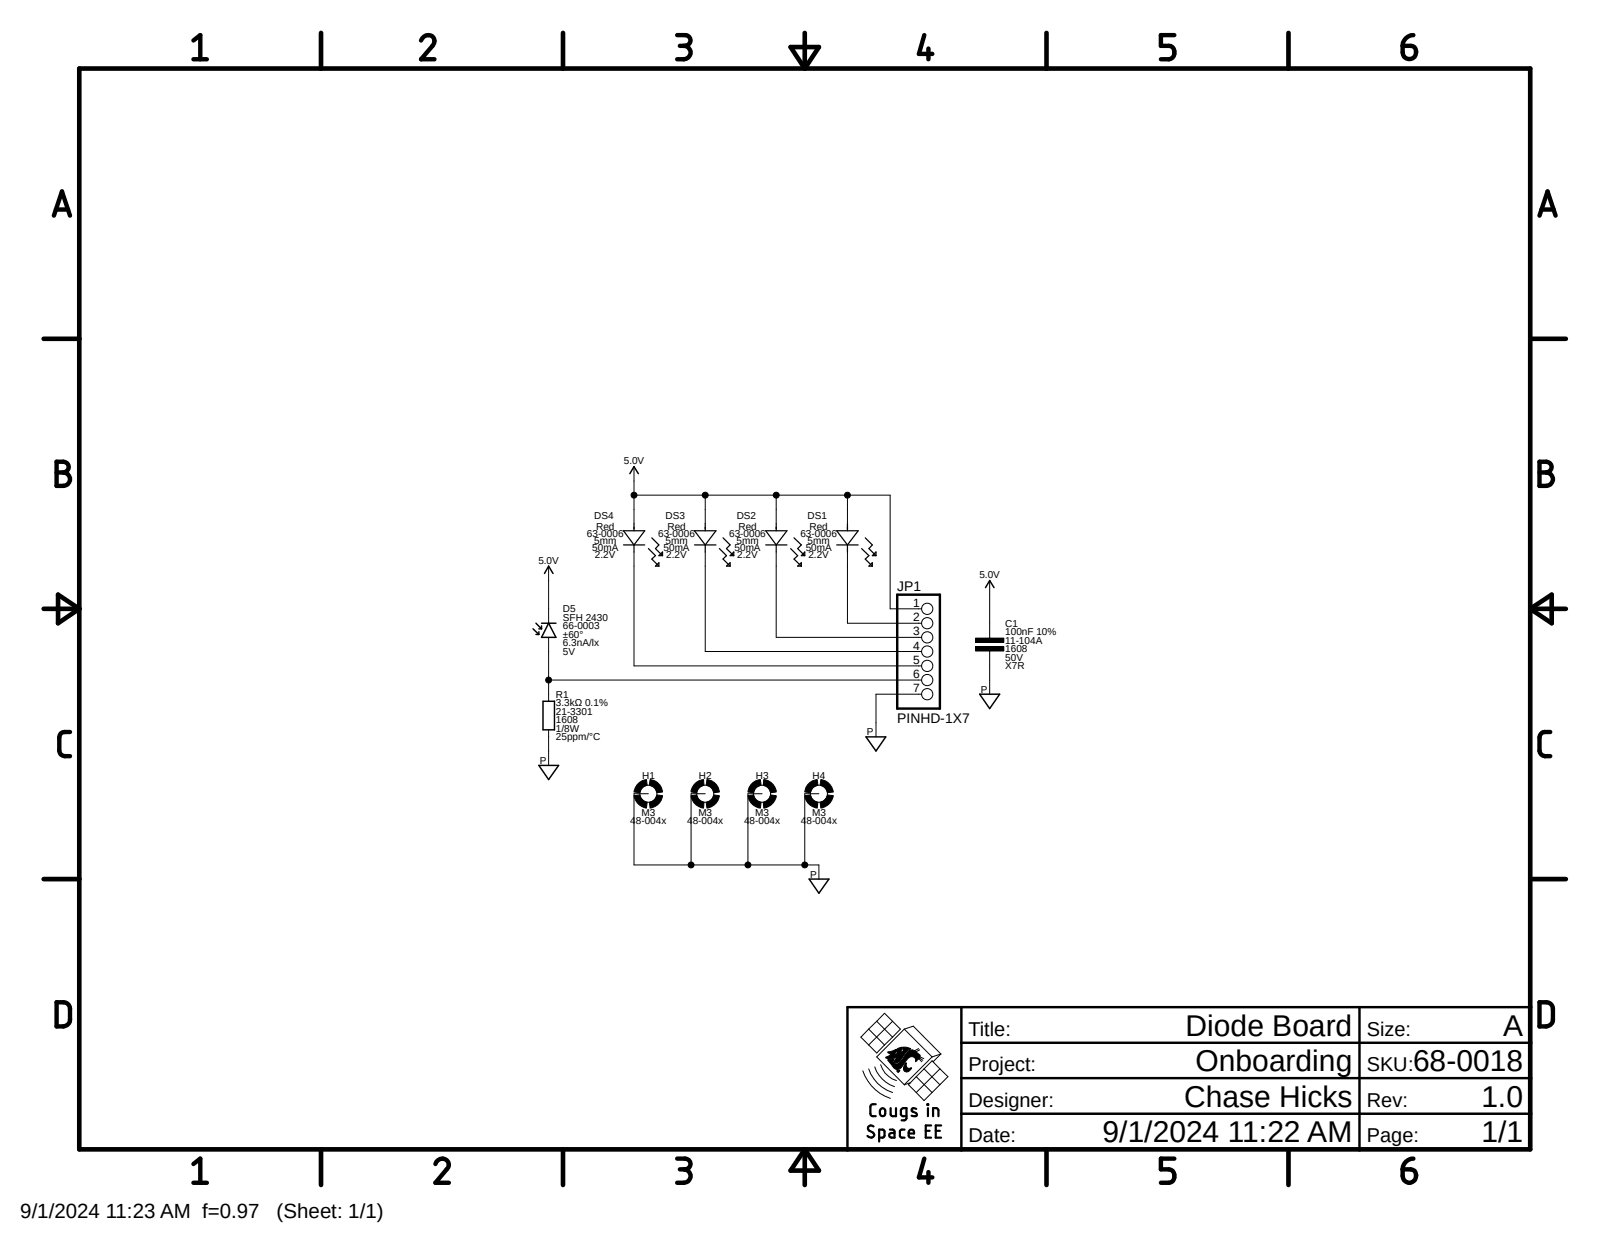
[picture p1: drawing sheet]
<svg xmlns="http://www.w3.org/2000/svg" width="279mm" height="216mm" viewBox="0 0 279 216" stroke-linecap="round" stroke-linejoin="round" font-family="sans-serif">
<path d="M7.1 3.5l265.2 203.8M272.3 3.5l-265.2 203.8" fill="none" stroke="#fff" stroke-width=".17"/>
<g fill="none" stroke="#000" stroke-width=".17">
<path d="M95.2 98.3v9.9M110 81v9.9M110 95.8v19.8h49.9M110 85.9h44.5v19.8h5.4M122.4 95.8v17.3h37.5M122.4 85.9v5M134.7 95.8v14.8h25.2M134.7 85.9v5M147.1 95.8v12.4h12.8M147.1 85.9v5M95.2 110.6v11.1M95.2 118h64.7"/>
<path d="M169.3 110.7h4.9v.8h-4.9zM169.3 112.2h4.9v.8h-4.9zM171.7 100.8v9.9M171.7 112.9v7.6M95.2 126.7v6.1M110 138.1l1-.1a1.5 1.5 0 0 0 1.3 1.2l-.1 1.1a2.61 2.61 0 0 1-2.2-2.2zM110.6 136.2a2.34 2.34 0 0 1 1.6-.9l.1 1a1.48 1.48 0 0 0-1.3 1.3l-1-.1zM112.5 137.8h-2.5v12.3h32.1v2.5M112.7 139.2a1.48 1.48 0 0 0 1.3-1.2l1 .1a2.47 2.47 0 0 1-2.2 2.2zM112.8 135.3a2.38 2.38 0 0 1 2.2 2.2l-1 .1a1.47 1.47 0 0 0-1.3-1.3zM119.9 138.1l1-.1a1.5 1.5 0 0 0 1.3 1.2l-.1 1.1a2.5 2.5 0 0 1-2.2-2.2zM120.4 136.2a2.31 2.31 0 0 1 1.7-.9l.1 1a1.48 1.48 0 0 0-1.3 1.3l-1-.1 .2-.8z"/>
<path d="M122.4 137.8h-2.5v12.3M122.6 139.2a1.48 1.48 0 0 0 1.3-1.2l.9 .1a2.47 2.47 0 0 1-2.1 2.2zM122.7 135.3a2.38 2.38 0 0 1 2.1 2.2l-.9 .1a1.47 1.47 0 0 0-1.3-1.3zM129.8 138.1l1-.1a1.48 1.48 0 0 0 1.3 1.2l-.1 1.1a2.5 2.5 0 0 1-2.2-2.2zM130.7 135.8l.4-.3 .9-.2 .1 1a1.47 1.47 0 0 0-1.3 1.3l-1-.1a2.31 2.31 0 0 1 .9-1.7zM132.2 137.8h-2.4v12.3M132.5 139.2a1.5 1.5 0 0 0 1.2-1.2l1 .1a2.47 2.47 0 0 1-2.2 2.2zM132.5 135.3a2.38 2.38 0 0 1 2.2 2.2l-1 .1a1.48 1.48 0 0 0-1.2-1.3zM139.7 138.1l.9-.1a1.48 1.48 0 0 0 1.3 1.2l-.1 1.1a2.5 2.5 0 0 1-2.1-2.2zM140.5 135.8l.5-.3 .8-.2 .1 1a1.47 1.47 0 0 0-1.3 1.3l-.9-.1a2.31 2.31 0 0 1 .8-1.7zM142.1 137.8h-2.4v12.3M142.3 139.2a1.5 1.5 0 0 0 1.3-1.2l1 .1a2.61 2.61 0 0 1-2.1 2.2z"/>
<path d="M142.5 135.3a2.47 2.47 0 0 1 2.1 2.2l-1 .1a1.48 1.48 0 0 0-1.3-1.3zM159.9 120.5h-7.9v7.4M150.7 178.6l-1.3 1.4 2.7 2.8 1.4-1.4M150.7 178.6l2.8 2.8M152.1 177.2l1.4-1.3 2.8 2.7-1.4 1.4M152.1 177.2l-1.4 1.4M152.1 177.2l2.8 2.8M154.9 177.2l-4.2 4.2M156.9 178.6l4.9 4.8M156.9 178.6l-4.8 4.8 4.8 4.9M156.9 178.6l1.6-.5 4.8 4.8M149.7 185.8a7.6 7.6 0 0 0 4.8 4.8"/>
<path d="M150.7 185.5a6.4 6.4 0 0 0 4.2 4.1M151.8 185.2a5.5 5.5 0 0 0 3.4 3.4M152.8 184.8a4.1 4.1 0 0 0 2.8 2.7M154.1 183.9h1h.1l-.3 .3a.8 .8 0 0 0 .8 .5 .8 .8 0 0 0 .7-.5l.1-.3a3.5 3.5 0 0 1 1.5-1.7 1.67 1.67 0 0 1 1.5 .8 .53 .53 0 0 1 .2 .5 .53 .53 0 0 1-.4 .4l-.3 .3h-.1a.74 .74 0 0 0-.6-.8 .74 .74 0 0 0-.9 .5l-.2 .2a2.36 2.36 0 0 1-1.5 1.5l-.6-.3zM154.1 182.5l.8-.1 .6-.3v.5l-.1 .1-.1 .3 .4-.2 .1-.3h-.1v-.5l.3-.1 .5-.2-.2 1.1 .5-.6h-.1v-.5l1.3 .3a3.6 3.6 0 0 0-1.6 1.8l-.4 .5a.54 .54 0 0 1-.9-.1l.5-.7-1.1 .2a.64 .64 0 0 1-.8-.2l.9-.5-.5-.3zM154.9 180l-1.4 1.4M155.7 185.8h.5l-.3 .3zM156.9 188.3h.1M157.2 184.4l.1 .1a.59 .59 0 0 0 .1 .7 .59 .59 0 0 0 .8 .1 .73 .73 0 0 1-.6 .7 .73 .73 0 0 1-.8-.3v-.6zM158 187.9l-.4 .4 1.4 1.3M158 187.9l-1.1 .4M159 184.1l-.1 .2"/>
<path d="M159 186.9l2.8 2.7M159 186.9l-1 1M159.4 183.7l.6 .6M159.4 182l-.8 .4M159.5 183.6l.6 .4M159.6 183.4l.7 .3M159.6 182.2l-.7 .4M160.4 185.5l2.7 2.8M161.8 183.4l-4.9 4.9M163.1 185.5l-1.3-1.4-2.8 2.8M163.1 185.5l1.4 1.4-4.1 4.1-1.4-1.4M163.1 185.5l-4.1 4.1"/>
<path d="M163.3 182.9l-1.5 .5M163.3 182.9l-1.4 1.4"/>
<circle cx="110" cy="85.9" r=".51"/>
<circle cx="122.4" cy="85.9" r=".51"/>
<circle cx="134.7" cy="85.9" r=".51"/>
<circle cx="147.1" cy="85.9" r=".51"/>
<circle cx="95.2" cy="118" r=".51"/>
<circle cx="160.9" cy="110.6" r=".98"/>
<circle cx="160.9" cy="108.2" r=".98"/>
<circle cx="160.9" cy="113.1" r=".98"/>
<circle cx="160.9" cy="118" r=".98"/>
<circle cx="160.9" cy="115.6" r=".98"/>
<circle cx="160.9" cy="105.7" r=".98"/>
<circle cx="112.5" cy="137.8" r="1.48"/>
<circle cx="122.4" cy="137.8" r="1.48"/>
<circle cx="132.3" cy="137.8" r="1.48"/>
<circle cx="142.1" cy="137.8" r="1.48"/>
<circle cx="160.9" cy="120.5" r=".98"/>
<circle cx="119.9" cy="150.1" r=".51"/>
<circle cx="129.8" cy="150.1" r=".51"/>
<circle cx="139.7" cy="150.1" r=".51"/>
</g>
<g fill="none" stroke="#000" stroke-width=".25">
<path d="M94.5 99.5l.7-1.2 .8 1.2M109.3 82.2l.7-1.2 .8 1.2M92.5 109.1l1 1M93 108.2l1 .9M93 110.1h.5M93.5 109.6v.5M93.5 109.1h.5M94 108.2h2.5M94 108.6v.5M95.2 108.2l1.3 2.4h-2.5zM171 102l.7-1.2 .8 1.2M93.5 132.8h3.4l-1.7 2.5z"/>
<path d="M94.2 121.7h2v5h-2zM150.3 127.9h3.4l-1.7 2.4zM170 120.5h3.5l-1.8 2.5zM140.4 152.6h3.4l-1.7 2.4z"/>
</g>
<g fill="#000">
<path d="M169.3 110.7h4.9v.8h-4.9z" fill-rule="evenodd"/>
<path d="M169.3 112.2h4.9v.8h-4.9z" fill-rule="evenodd"/>
<path d="M110 138.1l1-.1a1.5 1.5 0 0 0 1.3 1.2l-.1 1.1a2.61 2.61 0 0 1-2.2-2.2z" fill-rule="evenodd"/>
<path d="M110.6 136.2a2.34 2.34 0 0 1 1.6-.9l.1 1a1.48 1.48 0 0 0-1.3 1.3l-1-.1z" fill-rule="evenodd"/>
<path d="M112.7 139.2a1.48 1.48 0 0 0 1.3-1.2l1 .1a2.47 2.47 0 0 1-2.2 2.2z" fill-rule="evenodd"/>
<path d="M112.8 135.3a2.38 2.38 0 0 1 2.2 2.2l-1 .1a1.47 1.47 0 0 0-1.3-1.3z" fill-rule="evenodd"/>
<path d="M119.9 138.1l1-.1a1.5 1.5 0 0 0 1.3 1.2l-.1 1.1a2.5 2.5 0 0 1-2.2-2.2z" fill-rule="evenodd"/>
<path d="M120.4 136.2a2.31 2.31 0 0 1 1.7-.9l.1 1a1.48 1.48 0 0 0-1.3 1.3l-1-.1 .2-.8z" fill-rule="evenodd"/>
<path d="M122.6 139.2a1.48 1.48 0 0 0 1.3-1.2l.9 .1a2.47 2.47 0 0 1-2.1 2.2z" fill-rule="evenodd"/>
<path d="M122.7 135.3a2.38 2.38 0 0 1 2.1 2.2l-.9 .1a1.47 1.47 0 0 0-1.3-1.3z" fill-rule="evenodd"/>
<path d="M129.8 138.1l1-.1a1.48 1.48 0 0 0 1.3 1.2l-.1 1.1a2.5 2.5 0 0 1-2.2-2.2z" fill-rule="evenodd"/>
<path d="M130.7 135.8l.4-.3 .9-.2 .1 1a1.47 1.47 0 0 0-1.3 1.3l-1-.1a2.31 2.31 0 0 1 .9-1.7z" fill-rule="evenodd"/>
<path d="M132.5 139.2a1.5 1.5 0 0 0 1.2-1.2l1 .1a2.47 2.47 0 0 1-2.2 2.2z" fill-rule="evenodd"/>
<path d="M132.5 135.3a2.38 2.38 0 0 1 2.2 2.2l-1 .1a1.48 1.48 0 0 0-1.2-1.3z" fill-rule="evenodd"/>
<path d="M139.7 138.1l.9-.1a1.48 1.48 0 0 0 1.3 1.2l-.1 1.1a2.5 2.5 0 0 1-2.1-2.2z" fill-rule="evenodd"/>
<path d="M140.5 135.8l.5-.3 .8-.2 .1 1a1.47 1.47 0 0 0-1.3 1.3l-.9-.1a2.31 2.31 0 0 1 .8-1.7z" fill-rule="evenodd"/>
<path d="M142.3 139.2a1.5 1.5 0 0 0 1.3-1.2l1 .1a2.61 2.61 0 0 1-2.1 2.2z" fill-rule="evenodd"/>
<path d="M142.5 135.3a2.47 2.47 0 0 1 2.1 2.2l-1 .1a1.48 1.48 0 0 0-1.3-1.3z" fill-rule="evenodd"/>
<path d="M154.1 182.5l.8-.1 .6-.3v.5l-.1 .1-.1 .3 .4-.2 .1-.3h-.1v-.5l.3-.1 .5-.2-.2 1.1 .5-.6h-.1v-.5l1.3 .3a3.6 3.6 0 0 0-1.6 1.8l-.4 .5a.54 .54 0 0 1-.9-.1l.5-.7-1.1 .2a.64 .64 0 0 1-.8-.2l.9-.5-.5-.3z" fill-rule="evenodd"/>
<path d="M154.1 183.9h1h.1l-.3 .3a.8 .8 0 0 0 .8 .5 .8 .8 0 0 0 .7-.5l.1-.3a3.5 3.5 0 0 1 1.5-1.7 1.67 1.67 0 0 1 1.5 .8 .53 .53 0 0 1 .2 .5 .53 .53 0 0 1-.4 .4l-.3 .3h-.1a.74 .74 0 0 0-.6-.8 .74 .74 0 0 0-.9 .5l-.2 .2a2.36 2.36 0 0 1-1.5 1.5l-.6-.3z" fill-rule="evenodd"/>
<path d="M155.7 185.8h.5l-.3 .3z" fill-rule="evenodd"/>
<path d="M157.2 184.4l.1 .1a.59 .59 0 0 0 .1 .7 .59 .59 0 0 0 .8 .1 .73 .73 0 0 1-.6 .7 .73 .73 0 0 1-.8-.3v-.6z" fill-rule="evenodd"/>
<circle cx="110" cy="85.9" r=".51"/>
<circle cx="122.4" cy="85.9" r=".51"/>
<circle cx="134.7" cy="85.9" r=".51"/>
<circle cx="147.1" cy="85.9" r=".51"/>
<circle cx="95.2" cy="118" r=".51"/>
<circle cx="119.9" cy="150.1" r=".51"/>
<circle cx="129.8" cy="150.1" r=".51"/>
<circle cx="139.7" cy="150.1" r=".51"/>
</g>
<path d="M155.7 103.2h7.4v19.8h-7.4zM166.8 174.8v24.7M235.9 174.8v24.7M265.6 174.8h-118.5v24.7M166.8 193.3h98.8M166.8 187.1h98.8M166.8 181h98.8" fill="none" stroke="#000" stroke-width=".42"/>
<g fill="none" stroke="#000" stroke-width=".21">
<path d="M108.2 92.1h3.7l-1.9 2.5zM108.2 94.6h3.7M110 90.9v1.2M110 94.6v1.2M112.5 95.2l1.2 1.2-.6 .6 1.2 1.3M113.1 93.3l1.2 1.3-.6 .6 1.3 1.2M113.7 98.3l.6-.6v.6zM115 95.8v.6h-.7zM120.5 92.1h3.7l-1.8 2.5zM120.5 94.6h3.7M122.4 90.9v1.2M122.4 94.6v1.2"/>
<path d="M124.8 95.2l1.3 1.2-.6 .6 1.2 1.3M125.5 93.3l1.2 1.3-.6 .6 1.2 1.2M126.1 98.3l.6-.6v.6zM127.3 95.8v.6h-.6zM132.9 92.1h3.7l-1.9 2.5zM132.9 94.6h3.7M134.7 90.9v1.2M134.7 94.6v1.2M137.2 95.2l1.2 1.2-.6 .6 1.3 1.3M137.8 93.3l1.3 1.3-.7 .6 1.3 1.2M138.4 98.3l.7-.6v.6zM139.7 95.8v.6h-.6z"/>
<path d="M145.2 92.1h3.7l-1.8 2.5zM145.2 94.6h3.7M147.1 90.9v1.2M147.1 94.6v1.2M149.5 95.2l1.3 1.2-.6 .6 1.2 1.3M150.2 93.3l1.2 1.3-.6 .6 1.2 1.2M151.4 96.4l.6-.6v.6zM151.4 97.7v.6h-.6z"/>
</g>
<g fill="none" stroke="#000" stroke-width=".8">
<path d="M13.8 11.9h251.8v187.6h-251.8zM55.7 5.7v6.2M97.7 5.7v6.2M137.2 8.2h4.9l-2.4 3.7zM139.7 5.7v6.2M181.6 5.7v6.2M223.6 5.7v6.2M7.6 58.8h6.2M265.6 58.8h6.1M7.6 105.7h6.2M10.1 103.2l3.7 2.5-3.7 2.5zM265.6 105.7h6.1"/>
<path d="M265.6 105.7l3.7-2.5v5zM7.6 152.6h6.2M265.6 152.6h6.1M55.7 199.5v6.2M97.7 199.5v6.2M139.7 199.5v6.2M139.7 199.5l2.4 3.7h-4.9zM181.6 199.5v6.2M223.6 199.5v6.2"/>
</g>
<g fill="none" stroke="#000" stroke-width=".76">
<path d="M33.6 7l1.2-.9v4.2M33.6 10.3h2.3M73.1 7a1.18 1.18 0 0 1 1.2-.9 1.18 1.18 0 0 1 1.1 1l-.3 .9-2 2.3h2.3M117.5 6.1h1.4a.93 .93 0 0 1 .9 .9 .93 .93 0 0 1-.9 1h-.9M118.7 8a1.16 1.16 0 0 1 1.2 1.1 1.16 1.16 0 0 1-1.2 1.2h-1.2M160.4 6.1l-.9 3.3h2.3M161.1 8.4v1.9M203.8 6.1h-2.3v1.9h1.4a1.19 1.19 0 0 1 .9 1.1 1.19 1.19 0 0 1-.9 1.2h-1.4M243.4 8h1.4a1.12 1.12 0 0 1 .9 .7 1.12 1.12 0 0 1-.2 1.2 1.19 1.19 0 0 1-1.3 .3 1.19 1.19 0 0 1-.8-1.1zM245.3 6.1a1.88 1.88 0 0 0-1.9 1.9M9.4 37.4l1.4-4.2 1.3 4.2M9.7 36.4h2.1"/>
<path d="M267.2 37.4l1.4-4.2 1.4 4.2M267.5 36.4h2.1M9.8 80.1h1.2a.93 .93 0 0 1 .9 1 .93 .93 0 0 1-.9 .9 1.16 1.16 0 0 1 1.2 1.2 1.16 1.16 0 0 1-1.2 1.1h-1.2zM9.8 82h1.2M267.2 80.1h1.2a.93 .93 0 0 1 .9 1 .93 .93 0 0 1-.9 .9 1.16 1.16 0 0 1 1.1 1.2 1.16 1.16 0 0 1-1.1 1.1h-1.2zM267.2 82h1.2M12.1 127h-.9a.87 .87 0 0 0-.9 1v2.3a.94 .94 0 0 0 .9 .9h.9M269 127h-.9a.94 .94 0 0 0-.9 1v2.3a1.03 1.03 0 0 0 .9 .9h.9M9.8 173.9h1.2a1.12 1.12 0 0 1 1.1 1.2v1.9a1.18 1.18 0 0 1-1.1 1.1h-1.2zM267.2 173.9h1.2a1.12 1.12 0 0 1 1.1 1.2v1.9a1.18 1.18 0 0 1-1.1 1.1h-1.2zM33.6 202l1.2-.9v4.2M33.6 205.3h2.3"/>
<path d="M75.6 202a1.13 1.13 0 0 1 1.6-.9 1.13 1.13 0 0 1 .3 1.8l-1.9 2.4h2.3M117.5 201.1h1.4a.93 .93 0 0 1 .9 .9 .93 .93 0 0 1-.9 .9h-.9M118.7 202.9a1.16 1.16 0 0 1 1.2 1.2 1.16 1.16 0 0 1-1.2 1.2h-1.2M160.4 201.1l-.9 3.2h2.3M161.1 203.4v1.9M203.8 201.1h-2.3v1.8h1.4a1.19 1.19 0 0 1 .9 1.2 1.19 1.19 0 0 1-.9 1.2h-1.4M243.4 202.9h1.4a1.14 1.14 0 0 1 .7 2 1.16 1.16 0 0 1-1.3 .3 1.16 1.16 0 0 1-.8-1.1zM245.3 201.1a1.88 1.88 0 0 0-1.9 1.8"/>
</g>
<g fill="none" stroke="#000" stroke-width=".38">
<path d="M151.6 195.5a.53 .53 0 0 0-.8-.1 .53 .53 0 0 0 0 .8l.8 .5a.55 .55 0 0 1-.2 .7 .55 .55 0 0 1-.7-.1l-.2-.2M152 191.6l-.7 .1-.3 .4 .1 1.4 .2 .2h.7M152.6 197.4h.6l.3-.1v-.9l-.2-.3-.7-.1v2.1M152.8 192.6l.2-.2a.44 .44 0 0 1 .6 .4v.5a.47 .47 0 0 1-.4 .4 .47 .47 0 0 1-.5-.4zM154.4 196l.7 .1 .1 .3v1h-.5a.4 .4 0 0 1-.4-.4 .4 .4 0 0 1 .4-.4h.5M154.6 192.3v1.1l.1 .3h.2h.6v-1.4M157 196l-.7 .1-.1 .3v.9l.3 .1h.5M157.3 193.7h-.6l-.3-.2-.1-.8 .2-.3 .8-.1v1.8l-.2 .3h-.6M157.7 196.7h.9a.49 .49 0 0 0-.3-.7 .49 .49 0 0 0-.6 .5v.8l.4 .1h.5M159 192.4a.5 .5 0 0 0-.8 .2v.2l.8 .4 .1 .3a.69 .69 0 0 1-.9 .1M160.7 196.3h.6M161 191.6h.1v.2h-.1z"/>
<path d="M161 192.3v1.4M161.6 195.3h-.9v2.1h.9M161.9 193.7v-1.4h.6l.3 .2 .1 1.2M162.4 196.3h.7M163.3 195.3h-.9v2.1h.9"/>
</g>
<g font-size="5.2">
<text x="205.7" y="179.7">Diode Board</text>
<text x="260.9" y="179.7">A</text>
<text x="207.5" y="185.9">Onboarding</text>
<text x="245.2" y="185.9">68-0018</text>
<text x="205.5" y="192.1">Chase Hicks</text>
<text x="257.1" y="192.1">1.0</text>
<text x="191.3" y="198.2">9/1/2024 11:22 AM</text>
<text x="257.1" y="198.2">1/1</text>
</g>
<g font-size="3.6">
<text x="3.5" y="211.4">9/1/2024 11:23 AM f=0.97</text>
<text x="48" y="211.4">(Sheet: 1/1)</text>
</g>
<g font-size="3.5">
<text x="168.1" y="179.7">Title:</text>
<text x="237.2" y="179.7">Size:</text>
<text x="168.1" y="185.9">Project:</text>
<text x="237.2" y="185.9">SKU:</text>
<text x="168.1" y="192.1">Designer:</text>
<text x="237.2" y="192.1">Rev:</text>
<text x="168.1" y="198.2">Date:</text>
<text x="237.2" y="198.2">Page:</text>
</g>
<g font-size="2.4">
<text x="155.7" y="102.6">JP1</text>
<text x="155.7" y="125.4">PINHD-1X7</text>
</g>
<g font-size="2.1">
<text x="158.5" y="105.3">1</text>
<text x="158.5" y="107.8">2</text>
<text x="158.5" y="110.3">3</text>
<text x="158.5" y="112.7">4</text>
<text x="158.5" y="115.2">5</text>
<text x="158.5" y="117.7">6</text>
<text x="158.5" y="120.1">7</text>
</g>
<g font-size="1.7">
<text x="108.2" y="80.6">5.0V</text>
<text x="101.9" y="93.1">63-0006</text>
<text x="102.8" y="95.6">50mA</text>
<text x="103.1" y="94.4">5mm</text>
<text x="103.1" y="90.1">DS4</text>
<text x="103.5" y="91.9">Red</text>
<text x="114.2" y="93.1">63-0006</text>
<text x="115.1" y="95.6">50mA</text>
<text x="115.5" y="94.4">5mm</text>
<text x="115.5" y="90.1">DS3</text>
<text x="115.8" y="91.9">Red</text>
<text x="126.5" y="93.1">63-0006</text>
<text x="127.5" y="95.6">50mA</text>
<text x="127.8" y="94.4">5mm</text>
<text x="127.8" y="90.1">DS2</text>
<text x="128.1" y="91.9">Red</text>
<text x="138.9" y="93.1">63-0006</text>
<text x="139.8" y="95.6">50mA</text>
<text x="140.2" y="94.4">5mm</text>
<text x="140.2" y="90.1">DS1</text>
<text x="140.5" y="91.9">Red</text>
<text x="93.4" y="97.9">5.0V</text>
<text x="103.2" y="96.9">2.2V</text>
<text x="115.6" y="96.9">2.2V</text>
<text x="127.9" y="96.9">2.2V</text>
<text x="140.3" y="96.9">2.2V</text>
<text x="170" y="100.3">5.0V</text>
<text x="97.7" y="106.3">D5</text>
<text x="97.7" y="107.7">SFH 2430</text>
<text x="97.7" y="109.2">66-0003</text>
<text x="97.7" y="112.2">6.3nA/lx</text>
<text x="97.7" y="113.7">5V</text>
<text x="97.7" y="110.7">±60°</text>
<text x="174.5" y="111.7">11-104A</text>
<text x="174.5" y="113.2">1608</text>
<text x="174.5" y="110.2">100nF 10%</text>
<text x="174.5" y="108.8">C1</text>
<text x="174.5" y="114.7">50V</text>
<text x="174.5" y="116.2">X7R</text>
<text x="96.5" y="125.5">1608</text>
<text x="96.5" y="124">21-3301</text>
<text x="96.5" y="122.6">3.3kΩ 0.1%</text>
<text x="96.5" y="121.1">R1</text>
<text x="170.2" y="120.2">P</text>
<text x="96.5" y="127">1/8W</text>
<text x="96.5" y="128.5">25ppm/°C</text>
<text x="150.4" y="127.6">P</text>
<text x="93.7" y="132.6">P</text>
<text x="111.4" y="135.2">H1</text>
<text x="121.3" y="135.2">H2</text>
<text x="131.2" y="135.2">H3</text>
<text x="141" y="135.2">H4</text>
<text x="109.4" y="143">48-004x</text>
<text x="111.3" y="141.6">M3</text>
<text x="119.2" y="143">48-004x</text>
<text x="121.2" y="141.6">M3</text>
<text x="129.1" y="143">48-004x</text>
<text x="131.1" y="141.6">M3</text>
<text x="139" y="143">48-004x</text>
<text x="140.9" y="141.6">M3</text>
<text x="140.6" y="152.3">P</text>
</g>
</svg>
